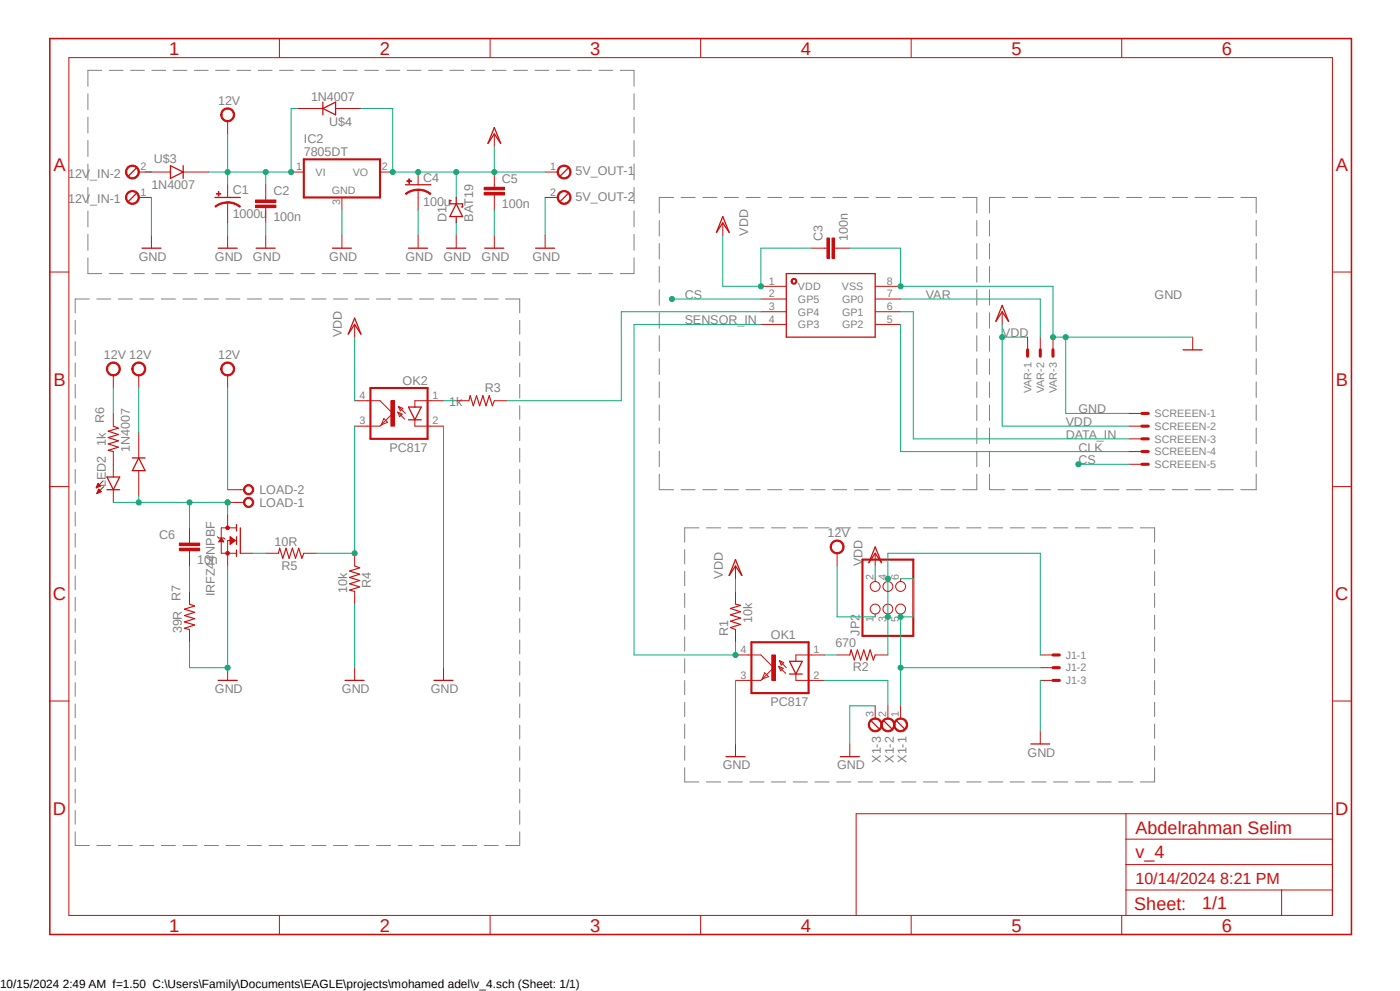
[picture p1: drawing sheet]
<svg xmlns="http://www.w3.org/2000/svg" width="420mm" height="297mm" viewBox="0 0 420 297" stroke-linecap="round" stroke-linejoin="round" font-family="sans-serif">
<path d="M14.2 11.1l391.7 269.8M405.9 11.1l-391.7 269.8" fill="none" stroke="#fff" stroke-width=".3"/>
<g fill="none" stroke="#808080" stroke-width=".3">
<path d="M26.4 28.1v4.8M26.4 35.1v4.8M30.5 21.1h-4.1v4.8M32.8 21.1h4.1M39.2 21.1h4.1M45.6 21.1h4.1M51.9 21.1h4.1M58.3 21.1h4.1M64.7 21.1h4.1M71.1 21.1h4.1M77.5 21.1h4.1M83.9 21.1h4.1"/>
<path d="M90.3 21.1h4.1M96.6 21.1h4.2M103 21.1h4.1M109.4 21.1h4.1M115.8 21.1h4.1M122.2 21.1h4.1M128.6 21.1h4.1M135 21.1h4.1M141.4 21.1h4.1M147.7 21.1h4.1M154.1 21.1h4.1M160.5 21.1h4.1"/>
<path d="M166.9 21.1h4.1M173.3 21.1h4.1M179.7 21.1h4.1M186.1 21.1h4.1v4.8M190.2 28.1v4.8M190.2 35.1v4.8M26.4 42.1v4.8M26.4 49.1v4.8M26.4 56.2v4.8M190.2 42.1v4.8M190.2 49.1v4.8M190.2 56.2v4.8"/>
<path d="M202.1 59.2h-4.3v4.6M204.3 59.2h4.2M210.8 59.2h4.3M217.3 59.2h4.2M223.8 59.2h4.2M230.3 59.2h4.2M236.8 59.2h4.2M243.3 59.2h4.2M249.8 59.2h4.2M256.3 59.2h4.2M262.8 59.2h4.2M269.3 59.2h4.3"/>
<path d="M275.8 59.2h4.2M282.3 59.2h4.3M288.8 59.2h4.2v4.6M301.5 59.2h-4.7v4.6M303.7 59.2h4.6M310.6 59.2h4.6M317.4 59.2h4.6M324.3 59.2h4.5M331.1 59.2h4.6M337.9 59.2h4.7M344.8 59.2h4.6M351.7 59.2h4.6"/>
<path d="M358.5 59.2h4.6M365.4 59.2h4.6M372.2 59.2h4.7v4.6M26.4 77.3v4.7h4.1M26.4 63.2v4.8M26.4 70.2v4.8M190.2 77.3v4.7h-4.1M190.2 63.2v4.8M190.2 70.2v4.8M197.8 66.1v4.6M197.8 73v4.6M197.8 79.9v4.7"/>
<path d="M293 66.1v4.6M293 73v4.6M293 79.9v4.7M296.8 66.1v4.6M296.8 73v4.6M296.8 79.9v4.7M376.9 66.1v4.6M376.9 73v4.6M376.9 79.9v4.7M22.6 96v4.2M26.8 89.6h-4.2v4.2M29 89.6h4.2"/>
<path d="M32.8 82h4.1M35.5 89.6h4.2M39.2 82h4.1M42 89.6h4.1M45.6 82h4.1M48.4 89.6h4.2M51.9 82h4.1M54.9 89.6h4.2M58.3 82h4.1M61.3 89.6h4.2M64.7 82h4.1M67.8 89.6h4.2"/>
<path d="M71.1 82h4.1M74.2 89.6h4.2M77.5 82h4.1M80.7 89.6h4.2M83.9 82h4.1M87.1 89.6h4.3M90.3 82h4.1M93.6 89.6h4.2M96.6 82h4.2M100 89.6h4.3M103 82h4.1M106.5 89.6h4.2"/>
<path d="M109.4 82h4.1M112.9 89.6h4.3M115.8 82h4.1M119.4 89.6h4.2M122.2 82h4.1M125.9 89.6h4.2M128.6 82h4.1M132.3 89.6h4.2M135 82h4.1M138.8 89.6h4.2M141.4 82h4.1M145.2 89.6h4.2"/>
<path d="M147.7 82h4.1M151.7 89.6h4.2v4.2M154.1 82h4.1M155.9 96v4.2M160.5 82h4.1M166.9 82h4.1M173.3 82h4.1M179.7 82h4.1M197.8 86.8v4.7M197.8 93.7v4.7M293 86.8v4.7M293 93.7v4.7"/>
<path d="M296.8 86.8v4.7M296.8 93.7v4.7M376.9 86.8v4.7M376.9 93.7v4.7M22.6 102.4v4.2M22.6 108.8v4.1M22.6 115.2v4.1M155.9 102.4v4.2M155.9 108.8v4.1M155.9 115.2v4.1M197.8 100.6v4.7M197.8 107.5v4.7"/>
<path d="M197.8 114.5v4.6M293 100.6v4.7M293 107.5v4.7M293 114.5v4.6M296.8 100.6v4.7M296.8 107.5v4.7M296.8 114.5v4.6M376.9 100.6v4.7M376.9 107.5v4.7M376.9 114.5v4.6M22.6 121.6v4.1M22.6 127.9v4.2"/>
<path d="M22.6 134.3v4.2M155.9 121.6v4.1M155.9 127.9v4.2M155.9 134.3v4.2M197.8 121.4v4.6M197.8 128.3v4.6M197.8 135.2v4.7M293 121.4v4.6M293 128.3v4.6M293 135.2v4.7M296.8 121.4v4.6M296.8 128.3v4.6"/>
<path d="M296.8 135.2v4.7M376.9 121.4v4.6M376.9 128.3v4.6M376.9 135.2v4.7M22.6 140.7v4.2M22.6 147.1v4.2M22.6 153.5v4.1M22.6 159.9v4.1M155.9 140.7v4.2M155.9 147.1v4.2M155.9 153.5v4.1M155.9 159.9v4.1"/>
<path d="M197.8 142.1v4.7h4.3M204.3 146.8h4.2M209.7 158.2h-4.3v4.3M210.8 146.8h4.3M211.9 158.2h4.3M217.3 146.8h4.2M218.4 158.2h4.3M223.8 146.8h4.2M225 158.2h4.2M230.3 146.8h4.2M231.4 158.2h4.3M236.8 146.8h4.2"/>
<path d="M238 158.2h4.2M243.3 146.8h4.2M244.5 158.2h4.3M249.8 146.8h4.2M251 158.2h4.2M256.3 146.8h4.2M257.5 158.2h4.2M262.8 146.8h4.2M264 158.2h4.3M269.3 146.8h4.3M270.5 158.2h4.3M275.8 146.8h4.2"/>
<path d="M277 158.2h4.3M282.3 146.8h4.3M283.5 158.2h4.3M290 158.2h4.3M293 142.1v4.7h-4.2M296.5 158.2h4.3M296.8 142.1v4.7h4.7M303.1 158.2h4.2M303.7 146.8h4.6M309.5 158.2h4.3M310.6 146.8h4.6M316.1 158.2h4.2"/>
<path d="M317.4 146.8h4.6M322.6 158.2h4.3M324.3 146.8h4.5M329.1 158.2h4.2M331.1 146.8h4.6M335.6 158.2h4.3M337.9 146.8h4.7M342.1 158.2h4.3v4.3M344.8 146.8h4.6M351.7 146.8h4.6M358.5 146.8h4.6M365.4 146.8h4.6"/>
<path d="M376.9 142.1v4.7h-4.7M22.6 166.3v4.1M22.6 172.6v4.2M22.6 179v4.2M155.9 166.3v4.1M155.9 172.6v4.2M155.9 179v4.2M205.4 164.7v4.3M205.4 171.3v4.3M205.4 177.8v4.3M346.4 164.7v4.3M346.4 171.3v4.3"/>
<path d="M346.4 177.8v4.3M22.6 185.4v4.2M22.6 191.8v4.2M22.6 198.2v4.2M155.9 185.4v4.2M155.9 191.8v4.2M155.9 198.2v4.2M205.4 184.4v4.2M205.4 190.9v4.3M205.4 197.4v4.3M346.4 184.4v4.2M346.4 190.9v4.3"/>
<path d="M346.4 197.4v4.3M22.6 204.6v4.1M22.6 211v4.1M22.6 217.3v4.2M155.9 204.6v4.1M155.9 211v4.1M155.9 217.3v4.2M205.4 204v4.2M205.4 210.5v4.3M205.4 217v4.3M346.4 204v4.2M346.4 210.5v4.3"/>
<path d="M346.4 217v4.3M22.6 223.7v4.2M22.6 230.1v4.2M22.6 236.5v4.2M155.9 223.7v4.2M155.9 230.1v4.2M155.9 236.5v4.2M205.4 223.6v4.2M205.4 230.1v4.3h4.3M211.9 234.4h4.3M218.4 234.4h4.3M225 234.4h4.2"/>
<path d="M231.4 234.4h4.3M238 234.4h4.2M244.5 234.4h4.3M251 234.4h4.2M257.5 234.4h4.2M264 234.4h4.3M270.5 234.4h4.3M277 234.4h4.3M283.5 234.4h4.3M290 234.4h4.3M296.5 234.4h4.3M303.1 234.4h4.2"/>
<path d="M309.5 234.4h4.3M316.1 234.4h4.2M322.6 234.4h4.3M329.1 234.4h4.2M335.6 234.4h4.3M346.4 230.1v4.3h-4.3M346.4 223.6v4.2M22.6 249.3v4.1h4.2M22.6 242.9v4.2M29 253.4h4.2M35.5 253.4h4.2M42 253.4h4.1"/>
<path d="M48.4 253.4h4.2M54.9 253.4h4.2M61.3 253.4h4.2M67.8 253.4h4.2M74.2 253.4h4.2M80.7 253.4h4.2M87.1 253.4h4.3M93.6 253.4h4.2M100 253.4h4.3M106.5 253.4h4.2M112.9 253.4h4.3M119.4 253.4h4.2"/>
<path d="M125.9 253.4h4.2M132.3 253.4h4.2M138.8 253.4h4.2M145.2 253.4h4.2M155.9 242.9v4.2M155.9 249.3v4.1h-4.2"/>
</g>
<path d="M79.7 59.2v.7M79.7 62.2v.8" fill="none" stroke="#c90d0c" stroke-width=".3"/>
<path d="M76.7 59.9h6.1v.8h-6.1z" fill-rule="evenodd" fill="#c90d0c"/>
<path d="M76.7 59.9h6.1v.8h-6.1z" fill="none" stroke="#c90d0c" stroke-width=".3"/>
<path d="M76.7 61.5h6.1v.7h-6.1z" fill-rule="evenodd" fill="#c90d0c"/>
<path d="M79.7 55.4v3.8M68.3 60.7v2.3M76.7 61.5h6.1v.7h-6.1zM79.7 63v3.8" fill="none" stroke="#c90d0c" stroke-width=".3"/>
<path d="M64.5 59.2h7.6" fill="none" stroke="#c90d0c" stroke-width=".38"/>
<path d="M68.3 60.5l1.2 .1 1.6 .5 1 .7-.2 .3a5.9 5.9 0 0 0-3.6-1.3z" fill-rule="evenodd" fill="#c90d0c"/>
<path d="M68.3 60.5l1.2 .1 1.6 .5 1 .7-.2 .3a5.9 5.9 0 0 0-3.6-1.3z" fill="none" stroke="#c90d0c" stroke-width=".3"/>
<path d="M64.5 61.8l1-.7 1.6-.5 1.2-.1v.4a5.6 5.6 0 0 0-3.6 1.2z" fill-rule="evenodd" fill="#c90d0c"/>
<path d="M64.5 61.8l1-.7 1.6-.5 1.2-.1v.4a5.6 5.6 0 0 0-3.6 1.2z" fill="none" stroke="#c90d0c" stroke-width=".3"/>
<path d="M64.9 58h1.4v.2h-1.4z" fill-rule="evenodd" fill="#c90d0c"/>
<path d="M64.9 58h1.4v.2h-1.4z" fill="none" stroke="#c90d0c" stroke-width=".3"/>
<path d="M65.5 57.4h.2v1.4h-.2z" fill-rule="evenodd" fill="#c90d0c"/>
<g fill="none" stroke="#c90d0c" stroke-width=".3">
<path d="M65.5 57.4h.2v1.4h-.2zM68.3 55.4v3.8M68.3 63v3.8M34 139.1v3.9M28.9 146.1h.2M29 145.9h.5M29 145.8h.9M29 147.9l.1 .1M29.1 145.6h1.1M29.1 147.7h.3M29.2 145.4h.8M29.2 147.6h.6"/>
<path d="M29.3 145.3h.5M29.3 147.4h.9M29.3 145.1h.4M29.3 147.2h1M29.4 144.9h.1M29.4 144.9l.8 .7-1.3 .6zM29.4 147.1h.7M29.5 146.9h.5M29.5 146.8h.3M29.6 146.6l.8 .8-1.4 .5zM30.9 144.1l-2 2.1M31.2 145.8l-2.2 2.1"/>
<path d="M34 146.8v3.8M220.6 177.2v3.9M220.6 188.7v3.8M224.5 196.3h3.8l3.8 3.8-3.8 3.8h-3.8M233.6 199.7l2.1 2.1M233.6 199.7l1.3 .6-.7 .7zM233.8 198l1.3 .6-.7 .7zM233.8 198l2.1 2.1M243.5 196.3h-4.7v1.9M229.4 201.6l1.1 1.2-1.9 .7zM238.8 202v1.9h4.7"/>
</g>
<path d="M32.1 143h3.8l-1.9 3.8zM32.1 146.8h3.8M236.9 198.2h3.8l-1.9 3.8zM236.9 202h3.8" fill="none" stroke="#c90d0c" stroke-width=".38"/>
<path d="M220.6 181.1l1.6 .3-3.1 1 3.1 .9-3.1 1 3.1 1-3.1 .9 3.1 1-3.1 .9 1.5 .6" fill="none" stroke="#c90d0c" stroke-width=".34"/>
<path d="M225.4 192.5h17.2v15.2h-17.2z" fill="none" stroke="#c90d0c" stroke-width=".64"/>
<path d="M231.5 196.3h1.1v7.6h-1.1z" fill-rule="evenodd" fill="#c90d0c"/>
<path d="M89.2 32.5h7.7M100.7 32.5h7.6M43.5 51.6h7.6M54.9 51.6h7.7M45.4 70.6v3.8M247.3 74.4h.8M250.4 74.4h.7M220.6 196.3h3.9M231.5 196.3h1.1v7.6h-1.1zM243.5 196.3h3.8M220.6 203.9h3.9M243.5 203.9h3.8" fill="none" stroke="#c90d0c" stroke-width=".3"/>
<path d="M96.9 32.5l3.8-1.9v3.8zM96.9 30.6v3.8M51.1 49.7l3.8 1.9-3.8 1.9zM54.9 49.7v3.8M42.6 74.4h5.7" fill="none" stroke="#c90d0c" stroke-width=".38"/>
<path d="M248.1 71.3h.7v6.1h-.7z" fill-rule="evenodd" fill="#c90d0c"/>
<path d="M248.1 71.3h.7v6.1h-.7z" fill="none" stroke="#c90d0c" stroke-width=".3"/>
<path d="M249.6 71.3h.8v6.1h-.8z" fill-rule="evenodd" fill="#c90d0c"/>
<path d="M125.4 56.9v2.3M243.5 74.4h3.8M249.6 71.3h.8v6.1h-.8zM251.1 74.4h3.8" fill="none" stroke="#c90d0c" stroke-width=".3"/>
<path d="M121.6 55.4h7.6" fill="none" stroke="#c90d0c" stroke-width=".38"/>
<path d="M125.4 56.7h.5a5.7 5.7 0 0 1 3.4 1.3l-.3 .3a5.6 5.6 0 0 0-3.6-1.2z" fill-rule="evenodd" fill="#c90d0c"/>
<path d="M125.4 56.7h.5a5.7 5.7 0 0 1 3.4 1.3l-.3 .3a5.6 5.6 0 0 0-3.6-1.2z" fill="none" stroke="#c90d0c" stroke-width=".3"/>
<path d="M121.6 58l1-.7 1.6-.5 1.2-.1v.4a5.6 5.6 0 0 0-3.6 1.2z" fill-rule="evenodd" fill="#c90d0c"/>
<path d="M121.6 58l1-.7 1.6-.5 1.2-.1v.4a5.6 5.6 0 0 0-3.6 1.2z" fill="none" stroke="#c90d0c" stroke-width=".3"/>
<path d="M122 54.2h1.4v.2h-1.4z" fill-rule="evenodd" fill="#c90d0c"/>
<path d="M122 54.2h1.4v.2h-1.4z" fill="none" stroke="#c90d0c" stroke-width=".3"/>
<path d="M122.6 53.6h.2v1.3h-.2z" fill-rule="evenodd" fill="#c90d0c"/>
<path d="M122.6 53.6h.2v1.3h-.2zM125.4 51.6v3.8M125.4 59.2v3.8M228.3 85.8h7.6M228.3 89.6h7.6M228.3 93.4h7.6M228.3 97.2h7.6M262.6 85.8h7.6M262.6 89.6h7.6M262.6 93.4h7.6M262.6 97.2h7.6" fill="none" stroke="#c90d0c" stroke-width=".3"/>
<path d="M237.6 83.6a.87 .87 0 0 1 1.4 .3 .87 .87 0 0 1-.6 1.2 .87 .87 0 0 1-1.1-.8h.3a.56 .56 0 0 1 .8-.5 .56 .56 0 0 1 .2 .9 .56 .56 0 0 1-.9-.2l-.1-.2h-.3z" fill-rule="evenodd" fill="#c90d0c"/>
<path d="M148.3 40.1v3.8M68.3 70.6v3.8M79.7 70.6v3.8M102.6 70.6v3.8M125.4 70.6v3.8M216.8 66.8v3.8M237.6 83.6a.87 .87 0 0 1 1.4 .3 .87 .87 0 0 1-.6 1.2 .87 .87 0 0 1-1.1-.8h.3a.56 .56 0 0 1 .8-.5 .56 .56 0 0 1 .2 .9 .56 .56 0 0 1-.9-.2l-.1-.2h-.3zM220.6 169.6v3.8M251.1 196.3h3.8M262.6 196.3h3.8M220.6 223v3.8" fill="none" stroke="#c90d0c" stroke-width=".3"/>
<path d="M148.3 38.2l1.9 4.8-1.9-2.9-1.9 2.9zM65.4 74.4h5.8M76.8 74.4h5.7M99.7 74.4h5.7M122.6 74.4h5.7M216.8 64.9l1.9 4.7-1.9-2.8-1.9 2.8zM235.9 82h26.7v19h-26.7zM220.6 167.7l1.9 4.8-1.9-2.9-1.9 2.9zM217.8 226.8h5.7" fill="none" stroke="#c90d0c" stroke-width=".38"/>
<path d="M254.9 196.3l.4-1.5 1 3 .9-3 1 3 .9-3 1 3 .9-3 1 3 .6-1.5" fill="none" stroke="#c90d0c" stroke-width=".34"/>
<path d="M66.9 32.8a2.1 2.1 0 0 1 3.3 .6 2.1 2.1 0 0 1-1.4 3 2.1 2.1 0 0 1-2.6-2h.4a1.72 1.72 0 0 1 2.5-1.4 1.72 1.72 0 0 1 .3 2.9 1.72 1.72 0 0 1-2.8-1v-.5h-.4l.1-.6z" fill-rule="evenodd" fill="#c90d0c"/>
<g fill="none" stroke="#c90d0c" stroke-width=".3">
<path d="M66.9 32.8a2.1 2.1 0 0 1 3.3 .6 2.1 2.1 0 0 1-1.4 3 2.1 2.1 0 0 1-2.6-2h.4a1.72 1.72 0 0 1 2.5-1.4 1.72 1.72 0 0 1 .3 2.9 1.72 1.72 0 0 1-2.8-1v-.5h-.4l.1-.6zM68.3 36.3v3.8M148.3 55.4v.7M148.3 58.4v.8M300.7 93.4v3.8M308.3 101v3.9M312.1 101v3.9M315.9 101v3.9M357.8 101v3.9M338.8 123.9h3.8M338.8 127.7h3.8M338.8 131.5h3.8"/>
<path d="M338.8 135.3h3.8M338.8 139.1h3.8M312.1 219.2v3.8M254.9 223v3.8"/>
</g>
<path d="M308.3 104.9v1.9M312.1 104.9v1.9M315.9 104.9v1.9M342.6 123.9h1.9M342.6 127.7h1.9M342.6 131.5h1.9M342.6 135.3h1.9M342.6 139.1h1.9" fill="none" stroke="#c90d0c" stroke-width=".93"/>
<path d="M300.7 91.5l1.9 4.8-1.9-2.9-2 2.9zM354.9 104.9h5.7M252.1 226.8h5.7M309.2 223h5.7" fill="none" stroke="#c90d0c" stroke-width=".38"/>
<path d="M145.2 56.1h6.1v.8h-6.1z" fill-rule="evenodd" fill="#c90d0c"/>
<path d="M145.2 56.1h6.1v.8h-6.1z" fill="none" stroke="#c90d0c" stroke-width=".3"/>
<path d="M145.2 57.7h6.1v.7h-6.1z" fill-rule="evenodd" fill="#c90d0c"/>
<g fill="none" stroke="#c90d0c" stroke-width=".3">
<path d="M145.2 57.7h6.1v.7h-6.1zM148.3 51.6v3.8M148.3 59.2v3.8M148.3 70.6v3.8M110.2 120.1h3.8l3.8 3.8-3.8 3.8h-3.8M115.1 125.4l1.2 1.2-1.9 .7zM119.3 123.5l2.1 2.1M119.3 123.5l1.3 .6-.7 .8zM119.5 121.8l1.4 .6-.8 .7zM119.5 121.8l2.1 2.1M124.5 125.8v1.9h4.7M129.2 120.1h-4.7v1.9"/>
<path d="M136.9 120.1h3.8M148.3 120.1h3.8"/>
</g>
<path d="M145.4 74.4h5.7M122.6 122h3.8l-1.9 3.8zM122.6 125.8h3.8" fill="none" stroke="#c90d0c" stroke-width=".38"/>
<path d="M140.7 120.1l.4-1.5 .9 3 1-3 .9 3 1-3 .9 3 1-3 .9 3 .6-1.5" fill="none" stroke="#c90d0c" stroke-width=".34"/>
<path d="M111.1 116.3h17.2v15.2h-17.2z" fill="none" stroke="#c90d0c" stroke-width=".64"/>
<path d="M117.3 120.1h1.1v7.6h-1.1z" fill-rule="evenodd" fill="#c90d0c"/>
<g fill="none" stroke="#c90d0c" stroke-width=".3">
<path d="M106.4 97.2v3.8M41.6 129.6v7.6M106.4 120.1h3.8M106.4 127.7h3.8M117.3 120.1h1.1v7.6h-1.1zM129.2 120.1h3.9M129.2 127.7h3.9M41.6 141.1v7.6M79.7 165.8h3.8M91.1 165.8h3.9M106.4 165.8v3.8M106.4 177.2v3.9"/>
<path d="M68.3 200.1v3.8M133.1 200.1v3.8"/>
</g>
<path d="M106.4 95.3l1.9 4.8-1.9-2.9-1.9 2.9zM39.7 137.2h3.8M41.6 137.2l1.9 3.9h-3.8zM65.4 203.9h5.8M130.2 203.9h5.7" fill="none" stroke="#c90d0c" stroke-width=".38"/>
<path d="M83.5 165.8l.4-1.5 .9 3 1-3 .9 3 1-3 .9 3 1-3 1 3 .5-1.5M106.4 169.6l1.5 .6-3 1 3 .9-3 1 3 .9-3 1 3 .9-3 1 1.5 .3" fill="none" stroke="#c90d0c" stroke-width=".34"/>
<path d="M66.5 109.4a2.11 2.11 0 0 1 3.4-.2 2.11 2.11 0 0 1-.8 3.3 2.11 2.11 0 0 1-2.9-1.9h.4a1.72 1.72 0 0 1 2.5-1.4 1.72 1.72 0 0 1 .3 2.9 1.72 1.72 0 0 1-2.8-1v-.5h-.4z" fill-rule="evenodd" fill="#c90d0c"/>
<path d="M66.5 109.4a2.11 2.11 0 0 1 3.4-.2 2.11 2.11 0 0 1-.8 3.3 2.11 2.11 0 0 1-2.9-1.9h.4a1.72 1.72 0 0 1 2.5-1.4 1.72 1.72 0 0 1 .3 2.9 1.72 1.72 0 0 1-2.8-1v-.5h-.4zM68.3 112.5v3.8M34 123.9v3.8M34 135.3v3.8M72.1 150.6h1.1" fill="none" stroke="#c90d0c" stroke-width=".3"/>
<path d="M34 127.7l1.5 .6-3 .9 3 1-3 .9 3 1-3 1 3 .9-3 1 1.5 .3" fill="none" stroke="#c90d0c" stroke-width=".34"/>
<path d="M73.4 149.6a1.54 1.54 0 0 1 2.5 .2 1.54 1.54 0 0 1-.9 2.3 1.54 1.54 0 0 1-2-1.5h.4a1.15 1.15 0 0 1 1.6-1.1 1.15 1.15 0 0 1 .4 1.8 1.15 1.15 0 0 1-1.9-.3l-.1-.4h-.4z" fill-rule="evenodd" fill="#c90d0c"/>
<path d="M68.3 150.6h3.8M72.1 146.8h1.1M73.4 149.6a1.54 1.54 0 0 1 2.5 .2 1.54 1.54 0 0 1-.9 2.3 1.54 1.54 0 0 1-2-1.5h.4a1.15 1.15 0 0 1 1.6-1.1 1.15 1.15 0 0 1 .4 1.8 1.15 1.15 0 0 1-1.9-.3l-.1-.4h-.4z" fill="none" stroke="#c90d0c" stroke-width=".3"/>
<path d="M73.4 145.8a1.54 1.54 0 0 1 2.5 .2 1.54 1.54 0 0 1-.9 2.3 1.54 1.54 0 0 1-2-1.5h.4a1.15 1.15 0 0 1 1.6-1.2 1.15 1.15 0 0 1 .4 1.9 1.15 1.15 0 0 1-1.9-.3l-.1-.4h-.4z" fill-rule="evenodd" fill="#c90d0c"/>
<path d="M68.3 146.8h3.8M71 158.2h-4.6v7.6h4.6M73.4 145.8a1.54 1.54 0 0 1 2.5 .2 1.54 1.54 0 0 1-.9 2.3 1.54 1.54 0 0 1-2-1.5h.4a1.15 1.15 0 0 1 1.6-1.2 1.15 1.15 0 0 1 .4 1.9 1.15 1.15 0 0 1-1.9-.3l-.1-.4h-.4zM65.2 160.9l.4 .3h1.5l.4 .4M71 162h-2.7v3.8" fill="none" stroke="#c90d0c" stroke-width=".3"/>
<path d="M71 157.2v1.9M72.1 158.2v7.6M71 160.9v2.3M71 164.8v2" fill="none" stroke="#c90d0c" stroke-width=".38"/>
<circle cx="68.3" cy="165.8" r=".55" fill="#c90d0c"/>
<circle cx="68.3" cy="165.8" r=".55" fill="none" stroke="#c90d0c" stroke-width=".3"/>
<circle cx="68.3" cy="158.2" r=".55" fill="#c90d0c"/>
<g fill="none" stroke="#c90d0c" stroke-width=".3">
<path d="M20.7 17.3h379v257.1h-379zM83.8 11.6v5.7M147 11.6v5.7M210.2 11.6v5.7M273.3 11.6v5.7M336.5 11.6v5.7M14.9 81.5h5.8M399.7 81.5h5.7M14.9 145.8h5.8M68.3 154.4v3.8M399.7 145.8h5.7M65.7 162.3h1.4"/>
<path d="M65.8 162.1h1.2M65.9 161.9h.9M66 161.8h.7M66.1 161.6h.5M66.3 161.5h.2M66.3 161.3h.1M66.4 161.2l.7 1.2h-1.5zM68.3 165.8v3.8M69 162.3h1.2M69 162.1h1.4M69 161.9h1.5M69 161.8h1.3"/>
<path d="M69 161.6h1M69 161.5h.8M69 161.3h.6M69 160.9l1.6 1.1-1.6 1.2zM69 163.1h.1M69 162.9h.3M69 162.8h.6M69 162.6h.8M69 162.4h1M69 161.1h.4M69 161h.2M72.1 165.8h3.8"/>
<path d="M14.9 210.1h5.8M106.4 200.1v3.8M399.7 210.1h5.7M337.8 243.9v30.5M337.8 259.1h61.9M337.8 251.5h61.9M399.7 243.9h-142.9v30.5M83.8 274.4v5.7M147 274.4v5.7M210.2 274.4v5.7M273.3 274.4v5.7M336.5 274.4v5.7"/>
<path d="M337.8 266.7h61.9M384.5 266.7v7.7"/>
<circle cx="68.3" cy="158.2" r=".55"/>
</g>
<path d="M14.9 11.6h390.5v268.5h-390.5z" fill="none" stroke="#c90d0c" stroke-width=".47"/>
<path d="M103.5 203.9h5.7" fill="none" stroke="#c90d0c" stroke-width=".38"/>
<path d="M32.6 109a2.09 2.09 0 0 1 3.3 .6 2.09 2.09 0 0 1-1.4 3 2.09 2.09 0 0 1-2.6-2h.4a1.72 1.72 0 0 1 2.5-1.4 1.72 1.72 0 0 1 .3 2.9 1.72 1.72 0 0 1-2.8-1v-.5h-.4l.1-.6z" fill-rule="evenodd" fill="#c90d0c"/>
<path d="M32.6 109a2.09 2.09 0 0 1 3.3 .6 2.09 2.09 0 0 1-1.4 3 2.09 2.09 0 0 1-2.6-2h.4a1.72 1.72 0 0 1 2.5-1.4 1.72 1.72 0 0 1 .3 2.9 1.72 1.72 0 0 1-2.8-1v-.5h-.4l.1-.6zM34 112.5v3.8" fill="none" stroke="#c90d0c" stroke-width=".3"/>
<path d="M39.8 109.4a2.11 2.11 0 0 1 3.5-.2 2.11 2.11 0 0 1-.9 3.3 2.11 2.11 0 0 1-2.9-1.9h.4a1.72 1.72 0 0 1 2.6-1.4 1.72 1.72 0 0 1 .2 2.9 1.72 1.72 0 0 1-2.7-1l-.1-.5h-.4z" fill-rule="evenodd" fill="#c90d0c"/>
<path d="M39.8 109.4a2.11 2.11 0 0 1 3.5-.2 2.11 2.11 0 0 1-.9 3.3 2.11 2.11 0 0 1-2.9-1.9h.4a1.72 1.72 0 0 1 2.6-1.4 1.72 1.72 0 0 1 .2 2.9 1.72 1.72 0 0 1-2.7-1l-.1-.5h-.4zM41.6 112.5v3.8" fill="none" stroke="#c90d0c" stroke-width=".3"/>
<path d="M40.9 58l-2.3 2.3" fill="none" stroke="#c90d0c" stroke-width=".38"/>
<path d="M38.4 57.6a2.09 2.09 0 0 1 3.2 .6 2.09 2.09 0 0 1-1.4 3 2.09 2.09 0 0 1-2.6-2h.4a1.72 1.72 0 0 1 2.5-1.5 1.72 1.72 0 0 1 .3 2.9 1.72 1.72 0 0 1-2.7-1l-.1-.4h-.4l.1-.6z" fill-rule="evenodd" fill="#c90d0c"/>
<path d="M38.4 57.6a2.09 2.09 0 0 1 3.2 .6 2.09 2.09 0 0 1-1.4 3 2.09 2.09 0 0 1-2.6-2h.4a1.72 1.72 0 0 1 2.5-1.5 1.72 1.72 0 0 1 .3 2.9 1.72 1.72 0 0 1-2.7-1l-.1-.4h-.4l.1-.6zM41.6 59.2h3.8" fill="none" stroke="#c90d0c" stroke-width=".3"/>
<path d="M40.9 50.4l-2.3 2.3" fill="none" stroke="#c90d0c" stroke-width=".38"/>
<path d="M38.4 50a2.1 2.1 0 0 1 3.2 .6 2.1 2.1 0 0 1-1.4 3 2.1 2.1 0 0 1-2.6-2h.4a1.72 1.72 0 0 1 2.5-1.5 1.72 1.72 0 0 1 .3 2.9 1.72 1.72 0 0 1-2.7-1l-.1-.4h-.4l.1-.6z" fill-rule="evenodd" fill="#c90d0c"/>
<path d="M38.4 50a2.1 2.1 0 0 1 3.2 .6 2.1 2.1 0 0 1-1.4 3 2.1 2.1 0 0 1-2.6-2h.4a1.72 1.72 0 0 1 2.5-1.5 1.72 1.72 0 0 1 .3 2.9 1.72 1.72 0 0 1-2.7-1l-.1-.4h-.4l.1-.6zM41.6 51.6h3.8" fill="none" stroke="#c90d0c" stroke-width=".3"/>
<path d="M170.4 50.4l-2.3 2.3" fill="none" stroke="#c90d0c" stroke-width=".38"/>
<path d="M167.9 50a2.1 2.1 0 0 1 3.2 .6 2.1 2.1 0 0 1-1.4 3 2.1 2.1 0 0 1-2.6-2h.4a1.7 1.7 0 0 1 2.4-1.7 1.7 1.7 0 0 1 .5 2.8 1.7 1.7 0 0 1-2.8-.7l-.1-.4h-.4l.1-.6z" fill-rule="evenodd" fill="#c90d0c"/>
<path d="M163.5 51.6h3.8M167.9 50a2.1 2.1 0 0 1 3.2 .6 2.1 2.1 0 0 1-1.4 3 2.1 2.1 0 0 1-2.6-2h.4a1.7 1.7 0 0 1 2.4-1.7 1.7 1.7 0 0 1 .5 2.8 1.7 1.7 0 0 1-2.8-.7l-.1-.4h-.4l.1-.6z" fill="none" stroke="#c90d0c" stroke-width=".3"/>
<path d="M170.4 58l-2.3 2.3" fill="none" stroke="#c90d0c" stroke-width=".38"/>
<path d="M167.9 57.6a2.09 2.09 0 0 1 3.2 .6 2.09 2.09 0 0 1-1.4 3 2.09 2.09 0 0 1-2.6-2h.4a1.7 1.7 0 0 1 2.4-1.7 1.7 1.7 0 0 1 .5 2.9 1.7 1.7 0 0 1-2.8-.8l-.1-.4h-.4l.1-.6z" fill-rule="evenodd" fill="#c90d0c"/>
<path d="M163.5 59.2h3.8M167.9 57.6a2.09 2.09 0 0 1 3.2 .6 2.09 2.09 0 0 1-1.4 3 2.09 2.09 0 0 1-2.6-2h.4a1.7 1.7 0 0 1 2.4-1.7 1.7 1.7 0 0 1 .5 2.9 1.7 1.7 0 0 1-2.8-.8l-.1-.4h-.4l.1-.6zM163.5 70.6v3.8M56.9 162v.8M56.9 165.1v.7" fill="none" stroke="#c90d0c" stroke-width=".3"/>
<path d="M160.7 74.4h5.7" fill="none" stroke="#c90d0c" stroke-width=".38"/>
<path d="M53.8 162.8h6.1v.7h-6.1z" fill-rule="evenodd" fill="#c90d0c"/>
<path d="M53.8 162.8h6.1v.7h-6.1z" fill="none" stroke="#c90d0c" stroke-width=".3"/>
<path d="M53.8 164.3h6.1v.8h-6.1z" fill-rule="evenodd" fill="#c90d0c"/>
<g fill="none" stroke="#c90d0c" stroke-width=".3">
<path d="M56.9 158.2v3.8M53.8 164.3h6.1v.8h-6.1zM56.9 165.8v3.8M56.9 177.2v3.9M262.6 165.8v3.8M262.6 173.4v.9M266.4 173.4v.9M270.2 173.4v.9M56.9 188.7v3.8M262.6 184v.9M266.4 184v.9M270.2 184v.9"/>
<path d="M312.1 196.3h3.8M312.1 200.1h3.8M312.1 203.9h3.8"/>
<circle cx="262.6" cy="175.8" r="1.48"/>
<circle cx="266.4" cy="175.8" r="1.48"/>
<circle cx="270.2" cy="175.8" r="1.48"/>
<circle cx="262.6" cy="182.5" r="1.48"/>
<circle cx="266.4" cy="182.5" r="1.48"/>
<circle cx="270.2" cy="182.5" r="1.48"/>
</g>
<path d="M56.9 181.1l1.5 .5-3.1 1 3.1 .9-3.1 1 3.1 .9-3.1 1 3.1 .9-3.1 1 1.6 .4" fill="none" stroke="#c90d0c" stroke-width=".34"/>
<path d="M315.9 196.3h1.9M315.9 200.1h1.9M315.9 203.9h1.9" fill="none" stroke="#c90d0c" stroke-width=".93"/>
<path d="M258.7 167.7h15.3v22.9h-15.3z" fill="none" stroke="#c90d0c" stroke-width=".64"/>
<path d="M262.6 163.9l1.9 4.8-1.9-2.9-2 2.9z" fill="none" stroke="#c90d0c" stroke-width=".38"/>
<path d="M249.8 162.3a2.09 2.09 0 0 1 3.2 .7 2.09 2.09 0 0 1-1.4 3 2.09 2.09 0 0 1-2.6-2.1h.4a1.72 1.72 0 0 1 2.5-1.4 1.72 1.72 0 0 1 .3 2.9 1.72 1.72 0 0 1-2.7-1l-.1-.5h-.4l.1-.6z" fill-rule="evenodd" fill="#c90d0c"/>
<path d="M87.3 51.6h3.8M102.6 59.2v3.8M114 51.6h3.8M136.9 70.6v3.8M249.8 162.3a2.09 2.09 0 0 1 3.2 .7 2.09 2.09 0 0 1-1.4 3 2.09 2.09 0 0 1-2.6-2.1h.4a1.72 1.72 0 0 1 2.5-1.4 1.72 1.72 0 0 1 .3 2.9 1.72 1.72 0 0 1-2.7-1l-.1-.5h-.4l.1-.6zM251.1 165.8v3.8" fill="none" stroke="#c90d0c" stroke-width=".3"/>
<path d="M91.1 47.8h22.9v11.4h-22.9z" fill="none" stroke="#c90d0c" stroke-width=".64"/>
<path d="M136.9 59.2v1.9M134 74.4h5.7M135.3 60.1h-.3v1h3.8v.9h-.4M136.9 61.1l1.9 3.8h-3.8zM136.9 64.9v1.9M269 216.1l2.3 2.3" fill="none" stroke="#c90d0c" stroke-width=".38"/>
<path d="M268.8 215.6a2.1 2.1 0 0 1 3.3 .7 2.1 2.1 0 0 1-1.4 3 2.1 2.1 0 0 1-2.6-2h.4a1.72 1.72 0 0 1 2.5-1.5 1.72 1.72 0 0 1 .3 2.9 1.72 1.72 0 0 1-2.8-1v-.4h-.4l.1-.6z" fill-rule="evenodd" fill="#c90d0c"/>
<path d="M268.8 215.6a2.1 2.1 0 0 1 3.3 .7 2.1 2.1 0 0 1-1.4 3 2.1 2.1 0 0 1-2.6-2h.4a1.72 1.72 0 0 1 2.5-1.5 1.72 1.72 0 0 1 .3 2.9 1.72 1.72 0 0 1-2.8-1v-.4h-.4l.1-.6zM270.2 211.5v3.8" fill="none" stroke="#c90d0c" stroke-width=".3"/>
<path d="M265.2 216.1l2.3 2.3" fill="none" stroke="#c90d0c" stroke-width=".38"/>
<path d="M265 215.6a2.1 2.1 0 0 1 3.2 .7 2.1 2.1 0 0 1-1.3 3 2.1 2.1 0 0 1-2.6-2h.4a1.72 1.72 0 0 1 2.5-1.5 1.72 1.72 0 0 1 .2 2.9 1.72 1.72 0 0 1-2.7-1v-.4h-.4l.1-.6z" fill-rule="evenodd" fill="#c90d0c"/>
<path d="M265 215.6a2.1 2.1 0 0 1 3.2 .7 2.1 2.1 0 0 1-1.3 3 2.1 2.1 0 0 1-2.6-2h.4a1.72 1.72 0 0 1 2.5-1.5 1.72 1.72 0 0 1 .2 2.9 1.72 1.72 0 0 1-2.7-1v-.4h-.4l.1-.6zM266.4 211.5v3.8" fill="none" stroke="#c90d0c" stroke-width=".3"/>
<path d="M261.4 216.1l2.3 2.3" fill="none" stroke="#c90d0c" stroke-width=".38"/>
<path d="M261.2 215.6a2.1 2.1 0 0 1 3.2 .7 2.1 2.1 0 0 1-1.3 3 2.1 2.1 0 0 1-2.6-2h.4a1.72 1.72 0 0 1 2.5-1.5 1.72 1.72 0 0 1 .2 2.9 1.72 1.72 0 0 1-2.7-1v-.4h-.4l.1-.6z" fill-rule="evenodd" fill="#c90d0c"/>
<path d="M261.2 215.6a2.1 2.1 0 0 1 3.2 .7 2.1 2.1 0 0 1-1.3 3 2.1 2.1 0 0 1-2.6-2h.4a1.72 1.72 0 0 1 2.5-1.5 1.72 1.72 0 0 1 .2 2.9 1.72 1.72 0 0 1-2.7-1v-.4h-.4l.1-.6zM262.6 211.5v3.8" fill="none" stroke="#c90d0c" stroke-width=".3"/>
<path d="M43.5 51.6h1.9M45.4 59.2v11.4M68.3 66.8v3.8M79.7 66.8v3.8M102.6 63v7.6M125.4 63v7.6M148.3 63v7.6M133.1 127.7v72.4M68.3 169.6v30.5h-11.4v-7.6M220.6 203.9v19.1M262.6 211.5h-7.7v11.5M312.1 203.9v15.3" fill="none" stroke="#0dab76" stroke-width=".3"/>
<circle cx="68.3" cy="200.1" r=".76" fill="#0dab76"/>
<g fill="none" stroke="#0dab76" stroke-width=".3">
<path d="M270.2 85.8h45.7v15.2h41.9M319.7 101v22.9h19.1"/>
<circle cx="68.3" cy="200.1" r=".76"/>
</g>
<circle cx="315.9" cy="101" r=".76" fill="#0dab76"/>
<circle cx="315.9" cy="101" r=".76" fill="none" stroke="#0dab76" stroke-width=".3"/>
<circle cx="319.7" cy="101" r=".76" fill="#0dab76"/>
<g fill="none" stroke="#0dab76" stroke-width=".3">
<path d="M254.9 74.4h15.3v11.4"/>
<circle cx="319.7" cy="101" r=".76"/>
</g>
<circle cx="270.2" cy="85.8" r=".76" fill="#0dab76"/>
<g fill="none" stroke="#0dab76" stroke-width=".3">
<path d="M163.5 59.2v11.4M136.9 66.8v3.8M300.7 97.2v30.5h38.1M300.7 101h7.6M220.6 173.4v3.8M106.4 181.1v19"/>
<circle cx="270.2" cy="85.8" r=".76"/>
</g>
<circle cx="300.7" cy="101" r=".76" fill="#0dab76"/>
<g fill="none" stroke="#0dab76" stroke-width=".3">
<path d="M243.5 74.4h-15.2v11.4M106.4 101v19.1"/>
<circle cx="300.7" cy="101" r=".76"/>
</g>
<circle cx="228.3" cy="85.8" r=".76" fill="#0dab76"/>
<g fill="none" stroke="#0dab76" stroke-width=".3">
<path d="M148.3 43.9v7.7M216.8 70.6v15.2h11.5"/>
<circle cx="228.3" cy="85.8" r=".76"/>
</g>
<circle cx="148.3" cy="51.6" r=".76" fill="#0dab76"/>
<g fill="none" stroke="#0dab76" stroke-width=".3">
<path d="M108.3 32.5h9.5v19.1h7.6"/>
<circle cx="148.3" cy="51.6" r=".76"/>
</g>
<circle cx="125.4" cy="51.6" r=".76" fill="#0dab76"/>
<g fill="none" stroke="#0dab76" stroke-width=".3">
<path d="M136.9 51.6h26.6"/>
<circle cx="125.4" cy="51.6" r=".76"/>
</g>
<circle cx="117.8" cy="51.6" r=".76" fill="#0dab76"/>
<g fill="none" stroke="#0dab76" stroke-width=".3">
<path d="M125.4 51.6h11.5v7.6"/>
<circle cx="117.8" cy="51.6" r=".76"/>
</g>
<circle cx="136.9" cy="51.6" r=".76" fill="#0dab76"/>
<g fill="none" stroke="#0dab76" stroke-width=".3">
<path d="M79.7 51.6v3.8M87.3 51.6h-19v3.8M262.6 169.6v3.8"/>
<circle cx="136.9" cy="51.6" r=".76"/>
</g>
<circle cx="79.7" cy="51.6" r=".76" fill="#0dab76"/>
<circle cx="79.7" cy="51.6" r=".76" fill="none" stroke="#0dab76" stroke-width=".3"/>
<circle cx="68.3" cy="51.6" r=".76" fill="#0dab76"/>
<g fill="none" stroke="#0dab76" stroke-width=".3">
<path d="M89.2 32.5h-1.9v19.1M68.3 40.1v11.5h-5.7"/>
<circle cx="68.3" cy="51.6" r=".76"/>
</g>
<circle cx="87.3" cy="51.6" r=".76" fill="#0dab76"/>
<g fill="none" stroke="#0dab76" stroke-width=".3">
<path d="M201.6 89.6h26.7M270.2 89.6h41.9v11.4M34 116.3v7.6M41.6 116.3v13.3M68.3 116.3v30.5M251.1 169.6v15.3h11.5"/>
<circle cx="87.3" cy="51.6" r=".76"/>
</g>
<circle cx="201.6" cy="89.6" r=".76" fill="#0dab76"/>
<g fill="none" stroke="#0dab76" stroke-width=".3">
<path d="M323.5 139.1h15.3"/>
<circle cx="201.6" cy="89.6" r=".76"/>
</g>
<circle cx="323.5" cy="139.1" r=".76" fill="#0dab76"/>
<g fill="none" stroke="#0dab76" stroke-width=".3">
<path d="M270.2 97.2v38.1h68.6M270.2 93.4h3.8v38.1h64.8M106.4 127.7v38.1h-11.4M133.1 120.1h3.8M247.3 203.9h19.1v7.6"/>
<circle cx="323.5" cy="139.1" r=".76"/>
</g>
<circle cx="106.4" cy="165.8" r=".76" fill="#0dab76"/>
<g fill="none" stroke="#0dab76" stroke-width=".3">
<path d="M34 150.6h34.3v3.8M75.9 165.8h3.8"/>
<circle cx="106.4" cy="165.8" r=".76"/>
</g>
<circle cx="68.3" cy="150.6" r=".76" fill="#0dab76"/>
<circle cx="68.3" cy="150.6" r=".76" fill="none" stroke="#0dab76" stroke-width=".3"/>
<circle cx="68.3" cy="150.6" r=".76" fill="#0dab76"/>
<g fill="none" stroke="#0dab76" stroke-width=".3">
<path d="M41.6 148.7v1.9"/>
<circle cx="68.3" cy="150.6" r=".76"/>
</g>
<circle cx="41.6" cy="150.6" r=".76" fill="#0dab76"/>
<g fill="none" stroke="#0dab76" stroke-width=".3">
<path d="M56.9 150.6v7.6"/>
<circle cx="41.6" cy="150.6" r=".76"/>
</g>
<circle cx="56.9" cy="150.6" r=".76" fill="#0dab76"/>
<g fill="none" stroke="#0dab76" stroke-width=".3">
<path d="M220.6 192.5v3.8M247.3 196.3h3.8"/>
<circle cx="56.9" cy="150.6" r=".76"/>
</g>
<circle cx="220.6" cy="196.3" r=".76" fill="#0dab76"/>
<g fill="none" stroke="#0dab76" stroke-width=".3">
<path d="M228.3 97.2h-38.1v99.1h30.4M228.3 93.4h-41.9v26.7h-34.3M56.9 169.6v7.6M270.2 173.4h3.8v11.5h-3.8v26.6M270.2 200.1h41.9"/>
<circle cx="220.6" cy="196.3" r=".76"/>
</g>
<circle cx="270.2" cy="184.9" r=".76" fill="#0dab76"/>
<circle cx="270.2" cy="184.9" r=".76" fill="none" stroke="#0dab76" stroke-width=".3"/>
<circle cx="270.2" cy="200.1" r=".76" fill="#0dab76"/>
<g fill="none" stroke="#0dab76" stroke-width=".3">
<path d="M266.4 173.4v22.9"/>
<circle cx="270.2" cy="200.1" r=".76"/>
</g>
<circle cx="266.4" cy="184.9" r=".76" fill="#0dab76"/>
<g fill="none" stroke="#0dab76" stroke-width=".3">
<path d="M266.4 165.8v7.6"/>
<circle cx="266.4" cy="184.9" r=".76"/>
</g>
<circle cx="266.4" cy="173.4" r=".76" fill="#0dab76"/>
<g fill="none" stroke="#0dab76" stroke-width=".3">
<path d="M266.4 165.8h45.7v30.5"/>
<circle cx="266.4" cy="173.4" r=".76"/>
</g>
<g font-size="5.5" fill="#c90d0c">
<text x="50.7" y="16.3">1</text>
<text x="113.9" y="16.3">2</text>
<text x="177.1" y="16.3">3</text>
<text x="240.2" y="16.3">4</text>
<text x="303.4" y="16.3">5</text>
<text x="366.6" y="16.3">6</text>
<text x="16" y="51.3">A</text>
<text x="400.7" y="51.3">A</text>
<text x="16" y="115.6">B</text>
<text x="400.7" y="115.6">B</text>
<text x="15.8" y="179.9">C</text>
<text x="400.6" y="179.9">C</text>
<text x="15.8" y="244.2">D</text>
<text x="400.6" y="244.2">D</text>
<text x="50.7" y="279.2">1</text>
<text x="113.9" y="279.2">2</text>
<text x="177.1" y="279.2">3</text>
<text x="240.2" y="279.2">4</text>
<text x="303.4" y="279.2">5</text>
<text x="366.6" y="279.2">6</text>
</g>
<g font-size="5.4" fill="#c90d0c">
<text x="340.7" y="250">Abdelrahman Selim</text>
<text x="340.7" y="257.2">v_4</text>
<text x="340.3" y="272.7">Sheet:</text>
<text x="360.6" y="272.5">1/1</text>
</g>
<text font-size="4.8" fill="#c90d0c" x="340.7" y="264.8">10/14/2024 8:21 PM</text>
<g font-size="3.8" fill="#808080">
<text x="65.4" y="31.5">12V</text>
<text x="93.3" y="30.2">1N4007</text>
<text x="98.8" y="37.8">U$4</text>
<text x="91.1" y="46.8">7805DT</text>
<text x="91.1" y="43">IC2</text>
<text x="20.4" y="53.3">12V_IN-2</text>
<text x="46.2" y="48.9">U$3</text>
<text x="172.7" y="52.5">5V_OUT-1</text>
<text x="45.4" y="56.6">1N4007</text>
<text x="69.8" y="58.2">C1</text>
<text x="82" y="58.6">C2</text>
<text x="127" y="54.4">C4</text>
<text x="150.6" y="54.8">C5</text>
<text x="20.4" y="60.9">12V_IN-1</text>
<text x="69.8" y="65.4">1000u</text>
<text x="127" y="61.6">100u</text>
<text x="150.6" y="62.4">100n</text>
<text x="172.7" y="60.1">5V_OUT-2</text>
<text x="82" y="66.2">100n</text>
<text x="134" y="66.4" transform="rotate(-90 134 66.4)">D1</text>
<text x="142" y="66.4" transform="rotate(-90 142 66.4)">BAT19</text>
<text x="224.5" y="70.6" transform="rotate(-90 224.5 70.6)">VDD</text>
<text x="246.8" y="72.1" transform="rotate(-90 246.8 72.1)">C3</text>
<text x="254.4" y="72.1" transform="rotate(-90 254.4 72.1)">100n</text>
<text x="41.6" y="78.2">GND</text>
<text x="64.5" y="78.2">GND</text>
<text x="75.9" y="78.2">GND</text>
<text x="98.8" y="78.2">GND</text>
<text x="121.6" y="78.2">GND</text>
<text x="133.1" y="78.2">GND</text>
<text x="144.5" y="78.2">GND</text>
<text x="159.7" y="78.2">GND</text>
<text x="205.4" y="89.6">CS</text>
<text x="277.8" y="89.6">VAR</text>
<text x="346.4" y="89.6">GND</text>
<text x="102.6" y="101" transform="rotate(-90 102.6 101)">VDD</text>
<text x="205.4" y="97.2">SENSOR_IN</text>
<text x="300.7" y="101">VDD</text>
<text x="31.2" y="107.7">12V 12V</text>
<text x="65.4" y="107.7">12V</text>
<text x="120.8" y="115.4">OK2</text>
<text x="145.4" y="117.4">R3</text>
<text x="134.8" y="121.6">1k</text>
<text x="323.5" y="123.9">GND</text>
<text x="31.3" y="126.8" transform="rotate(-90 31.3 126.8)">R6</text>
<text x="319.7" y="127.7">VDD</text>
<text x="319.7" y="131.5">DATA_IN</text>
<text x="31.7" y="133.6" transform="rotate(-90 31.7 133.6)">1k</text>
<text x="39" y="135.3" transform="rotate(-90 39 135.3)">1N4007</text>
<text x="116.8" y="135.3">PC817</text>
<text x="323.5" y="135.3">CLK</text>
<text x="323.5" y="139.1">CS</text>
<text x="31.7" y="146" transform="rotate(-90 31.7 146)">LED2</text>
<text x="77.8" y="148.1">LOAD-2</text>
<text x="77.8" y="151.9">LOAD-1</text>
<text x="47.7" y="161.4">C6</text>
<text x="248.3" y="161">12V</text>
<text x="82.4" y="163.5">10R</text>
<text x="59.1" y="169">10n</text>
<text x="84.5" y="170.7">R5</text>
<text x="216.8" y="173.4" transform="rotate(-90 216.8 173.4)">VDD</text>
<text x="258.7" y="169.6" transform="rotate(-90 258.7 169.6)">VDD</text>
<text x="64.5" y="178.8" transform="rotate(-90 64.5 178.8)">IRFZ44NPBF</text>
<text x="104.1" y="177.6" transform="rotate(-90 104.1 177.6)">10k</text>
<text x="111.3" y="176.3" transform="rotate(-90 111.3 176.3)">R4</text>
<text x="54.1" y="180.1" transform="rotate(-90 54.1 180.1)">R7</text>
<text x="54.6" y="189.8" transform="rotate(-90 54.6 189.8)">39R</text>
<text x="218.4" y="190.6" transform="rotate(-90 218.4 190.6)">R1</text>
<text x="225.6" y="186.8" transform="rotate(-90 225.6 186.8)">10k</text>
<text x="231.3" y="191.5">OK1</text>
<text x="257.8" y="190.6" transform="rotate(-90 257.8 190.6)">JP2</text>
<text x="250.6" y="194">670</text>
<text x="255.9" y="201.2">R2</text>
<text x="64.5" y="207.7">GND</text>
<text x="102.6" y="207.7">GND</text>
<text x="129.2" y="207.7">GND</text>
<text x="231.1" y="211.5">PC817</text>
<text x="308.3" y="226.8">GND</text>
<text x="216.8" y="230.6">GND</text>
<text x="251.1" y="230.6">GND</text>
<text x="264.3" y="228.6" transform="rotate(-90 264.3 228.6)">X1-3</text>
<text x="268.1" y="228.6" transform="rotate(-90 268.1 228.6)">X1-2</text>
<text x="271.9" y="228.6" transform="rotate(-90 271.9 228.6)">X1-1</text>
</g>
<text font-size="3.6" x="0" y="296">10/15/2024 2:49 AM f=1.50 C:\Users\Family\Documents\EAGLE\projects\mohamed adel\v_4.sch (Sheet: 1/1)</text>
<g font-size="3.2" fill="#808080">
<text x="42.2" y="51">2</text>
<text x="88.8" y="51">1</text>
<text x="94.7" y="52.7">VI</text>
<text x="105.8" y="52.7">VO</text>
<text x="114.5" y="51">2</text>
<text x="165" y="51">1</text>
<text x="42.2" y="58.6">1</text>
<text x="99.5" y="58">GND</text>
<text x="165" y="58.6">2</text>
<text x="102" y="61.5" transform="rotate(-90 102 61.5)">3</text>
<text x="230.6" y="85.3">1</text>
<text x="230.6" y="89.1">2</text>
<text x="239.4" y="87">VDD</text>
<text x="252.6" y="87">VSS</text>
<text x="266.1" y="85.3">8</text>
<text x="266.1" y="89.1">7</text>
<text x="230.6" y="92.9">3</text>
<text x="239.4" y="90.8">GP5</text>
<text x="239.4" y="94.6">GP4</text>
<text x="252.6" y="90.8">GP0</text>
<text x="252.6" y="94.6">GP1</text>
<text x="266.1" y="92.9">6</text>
<text x="230.6" y="96.7">4</text>
<text x="239.4" y="98.4">GP3</text>
<text x="252.6" y="98.4">GP2</text>
<text x="266.1" y="96.7">5</text>
<text x="107.9" y="119.6">4</text>
<text x="129.8" y="119.6">1</text>
<text x="309.4" y="117.9" transform="rotate(-90 309.4 117.9)">VAR-1</text>
<text x="313.2" y="117.9" transform="rotate(-90 313.2 117.9)">VAR-2</text>
<text x="317" y="117.9" transform="rotate(-90 317 117.9)">VAR-3</text>
<text x="346.4" y="125.1">SCREEEN-1</text>
<text x="107.9" y="127.2">3</text>
<text x="129.8" y="127.2">2</text>
<text x="346.4" y="128.9">SCREEEN-2</text>
<text x="346.4" y="132.7">SCREEEN-3</text>
<text x="346.4" y="136.5">SCREEEN-4</text>
<text x="346.4" y="140.3">SCREEEN-5</text>
<text x="262" y="173.7" transform="rotate(-90 262 173.7)">2</text>
<text x="265.8" y="173.7" transform="rotate(-90 265.8 173.7)">4</text>
<text x="269.7" y="173.7" transform="rotate(-90 269.7 173.7)">6</text>
<text x="262" y="186.3" transform="rotate(-90 262 186.3)">1</text>
<text x="265.8" y="186.3" transform="rotate(-90 265.8 186.3)">3</text>
<text x="269.7" y="186.3" transform="rotate(-90 269.7 186.3)">5</text>
<text x="222.2" y="195.7">4</text>
<text x="244" y="195.7">1</text>
<text x="319.7" y="197.4">J1-1</text>
<text x="222.2" y="203.4">3</text>
<text x="244" y="203.4">2</text>
<text x="319.7" y="201.3">J1-2</text>
<text x="319.7" y="205.1">J1-3</text>
<text x="262" y="214.8" transform="rotate(-90 262 214.8)">3</text>
<text x="265.8" y="214.8" transform="rotate(-90 265.8 214.8)">2</text>
<text x="269.7" y="214.8" transform="rotate(-90 269.7 214.8)">1</text>
</g>
</svg>
